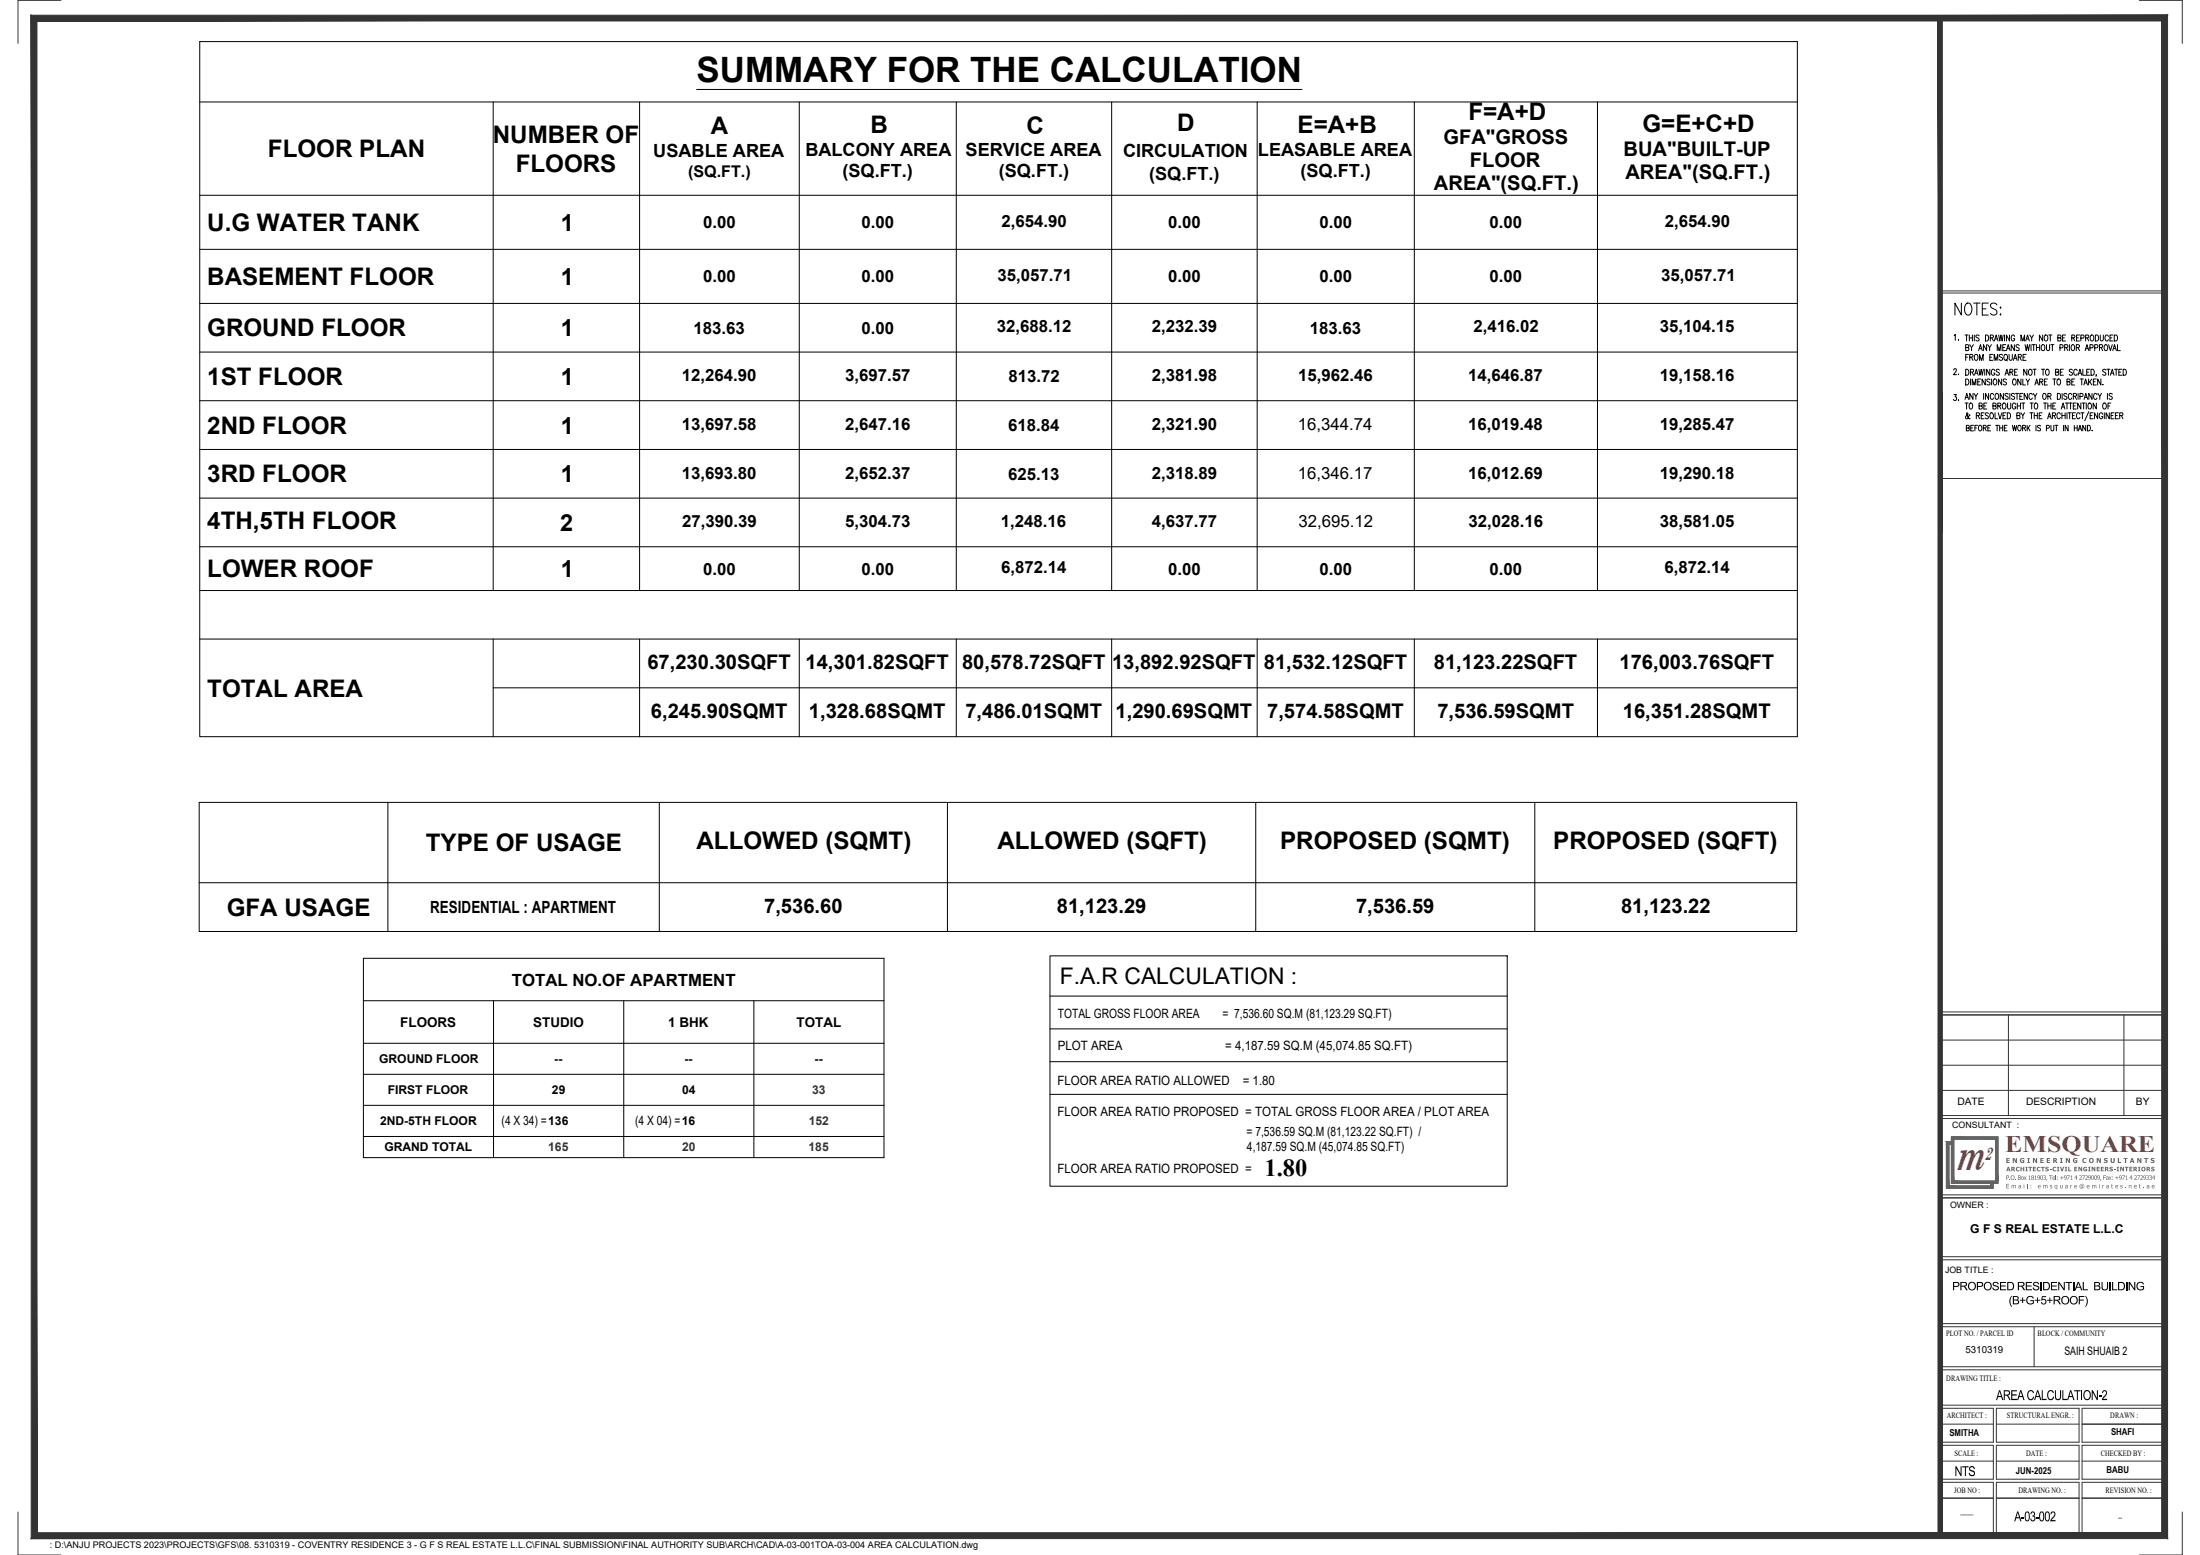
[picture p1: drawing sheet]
<svg xmlns="http://www.w3.org/2000/svg" width="841mm" height="594mm" viewBox="0 0 841 594" stroke-linecap="round" stroke-linejoin="round" font-family="sans-serif">
<!-- layer: A-LITE -->
<g fill="none" stroke="#000" stroke-width=".38">
<path d="M76.4 15.9h610.7v265.5h-610.7zM76.4 39h610.7M188.5 39v186.6M244.5 39v186.6M266.3 34.2h231.4M305.5 39v186.6M365.6 39v186.6M425 39v186.6M480.6 39v186.6M540.7 39v186.6M610.7 39v186.6M76.4 74.6h610.7"/>
<path d="M76.4 95.3h610.7M76.4 115.9h610.7M76.4 134.5h610.7M76.4 153.1h610.7M76.4 171.7h610.7M76.4 190.3h610.7M76.4 208.9h610.7M76.4 225.6h610.7M76.4 244.2h610.7M188.5 244.2v37.2M244.5 244.2v37.2M305.5 244.2v37.2"/>
<path d="M365.6 244.2v37.2M425 244.2v37.2M480.6 244.2v37.2M540.7 244.2v37.2M610.7 244.2v37.2M188.5 262.8h498.6M76.1 306.5h610.7v49.4h-610.7zM148.3 306.5v49.4M252 306.5v49.4M362.2 306.5v49.4M480 306.5v49.4M586.7 306.5v49.4"/>
<path d="M76.1 337.2h610.7"/>
</g>
<!-- layer: M2-A-TEXT -->
<g fill="none" stroke="#000" stroke-width=".38">
<path d="M138.9 366.1h199v76.2h-199zM401.4 365.2h174.8v88h-174.8zM138.9 382.3h199M138.9 398.6h199M188.7 382.3v60M238.4 382.3v60M288.2 382.3v60M401.4 380.5h174.8M401.4 393.1h174.8M138.9 410.4h199M401.4 405.6h174.8M401.4 418.1h174.8"/>
<path d="M138.9 422.3h199M138.9 434.2h199"/>
</g>
<!-- layer: TITLE SHEET-1|TEXT -->
<g fill="none" stroke="#000" stroke-width=".38">
<path d="M751.2 128h1.2M751.4 132.8l1.1-.2v-.7l-1.1-.2v2.3l1.1-.3 .2-.5-.5-.4M751.4 136.5h.7M751.8 128v2.3M752.5 135.4h-1.1v2.3M752.8 128v2.3M752.8 129.1h1.2M753 136.5l1-.1 .2-.4-.2-.5-1-.1v2.3M753 131.7l.7 1.1v1.2M753.6 136.5l.6 1.2M754 128v2.3M754.4 131.7l-.7 1.1"/>
<path d="M754.7 128v2.3M755.1 135.5l.2-.1a1.17 1.17 0 0 1 .9 1.1 1.17 1.17 0 0 1-.9 1.2 1.58 1.58 0 0 1-.2-2.2zM756.4 134l.7-2.3 .7 2.3M756.6 128.3l-.5-.3-.8 .3 .2 .5 .9 .5a.63 .63 0 0 1-.1 1 .63 .63 0 0 1-1-.4M756.7 133.2h.8M756.7 137.7v-2.3l.8 2.3 .6-2.3v2.3M759 128a1.15 1.15 0 0 1 1.2 1.1 1.15 1.15 0 0 1-1.2 1.2zM759.4 131.7v2.3l-1.2-2.3v2.3M759.9 131.7l.7 1.1v1.2M760.7 136.5h.7M760.8 129.1l1.1-.1 .2-.4-.2-.5-1.1-.1v2.3M761.3 131.7l-.7 1.1"/>
<path d="M761.4 129.1l.7 1.2M761.8 135.4h-1.1v2.3h1.1M762.3 137.7v-2.3l.7 2.3 .7-2.3v2.3M762.4 130.3l.7-2.3 .7 2.3M762.7 129.5h.8M763.5 134v-2.3l.7 2.3 .7-2.3v2.3M764.1 128l.4 2.3 .4-2.3 .5 2.3 .4-2.3M765.5 135.7l-.4-.3-.8 .3 .2 .5 .9 .5a.64 .64 0 0 1-.1 1 .64 .64 0 0 1-1-.4M765.6 132.8h.7M766.3 128v2.3M766.4 135.5l.2-.1a1.17 1.17 0 0 1 .9 1.1 1.17 1.17 0 0 1-.9 1.2 1.58 1.58 0 0 1-.2-2.2zM766.8 131.7h-1.2v2.3h1.2"/>
<path d="M766.9 137.2l.5 .7M767 134l.7-2.3 .7 2.3M767.3 133.2h.8M768 135.4v1.6l.6 .7 .6-.4 .1-1.9M768.2 128v2.3l-1.2-2.3v2.3M769.7 137.7l.7-2.3 .7 2.3M770 136.9h.8M770.1 131.7v2.3l-1.3-2.3v2.3M770.2 128.5a.67 .67 0 0 0-.9-.5 .67 .67 0 0 0-.5 .8v.6a.69 .69 0 0 0 .7 .9 .69 .69 0 0 0 .7-.9h-.5M771.6 136.5l1-.1v-.9l-1-.1v2.3M771.9 132l-.4-.3-.8 .3 .1 .6 1.1 .7-.4 .7-.8-.3M772.1 136.5l.6 1.2"/>
<path d="M772.6 130.3v-2.3l.7 2.3 .7-2.3v2.3M773.4 136.5h.7M774.1 131.7l.5 2.3 .4-2.3 .4 2.3 .5-2.3M774.4 130.3l.7-2.3 .7 2.3M774.5 135.4h-1.1v2.3h1.1M774.7 129.5h.8M776 128l.7 1.1v1.2M776.4 131.7v2.3M776.8 131.7h1.3M777.4 128l-.7 1.1M777.4 131.7v2.3M778.5 132.8h1.2"/>
<path d="M778.5 131.7v2.3M779.7 131.7v2.3M780.7 131.8l.2-.1a1.18 1.18 0 0 1 .8 1.1 1.18 1.18 0 0 1-.8 1.2 1.47 1.47 0 0 1-.2-2.2zM780.9 128v2.3l-1.3-2.3v2.3M781.8 128.1l.2-.1a1.17 1.17 0 0 1 .9 1.1 1.17 1.17 0 0 1-.9 1.2 1.58 1.58 0 0 1-.2-2.2zM782.3 131.7v1.6l.6 .7 .5-.3 .1-2M783.2 128h1.2M783.8 128v2.3M784 131.7h1.2M784.6 131.7v2.3M786.7 129.1l1-.1v-.9l-1-.1v2.3l1.1-.2 .1-.6-.4-.4M787.5 132.9l1-.1 .1-.9-1.1-.2v2.3"/>
<path d="M788.5 129.1h.7M789.3 132.8l1-.2 .1-.7-1.1-.2v2.3M789.6 128h-1.1v2.3h1.1M789.9 132.8l.6 1.2M791.1 131.7v2.3M792 129.1l1-.1v-.9l-1-.1v2.3M792.1 131.8l.2-.1a1.18 1.18 0 0 1 .8 1.1 1.18 1.18 0 0 1-.8 1.2 1.52 1.52 0 0 1-.2-2.2zM792.6 129.1l.6 1.2M793.7 132.8l1.2-.2v-.7l-1.2-.2v2.3M793.8 129.1h.7M794.3 132.8l.7 1.2M795 128h-1.2v2.3h1.2"/>
<path d="M795.5 129.2l1-.1v-1l-1-.1v2.3M797.1 134l.7-2.3 .7 2.3M797.3 129.1l1.1-.1v-.9l-1.1-.1v2.3M797.4 133.2h.9M797.9 129.1l.6 1.2M798.9 132.9l1.1-.1 .1-.9-1.2-.2v2.3M799.4 128.1l.2-.1a1.18 1.18 0 0 1 .9 1.1 1.18 1.18 0 0 1-.9 1.2 1.53 1.53 0 0 1-.2-2.2zM800.8 132.9l1-.1 .1-.9-1.1-.2v2.3M801 128a1.15 1.15 0 0 1 1.3 1.1 1.15 1.15 0 0 1-1.3 1.2zM802.6 132.8l1-.2 .1-.7-1.1-.2v2.3M802.9 128v1.6l.5 .7 .6-.4 .1-1.9M803.2 132.8l.6 1.2"/>
<path d="M804.7 131.8l.2-.1a1.11 1.11 0 0 1 .9 1.2 1.11 1.11 0 0 1-1.1 1l-.3-.8zM806 128.5a.67 .67 0 0 0-.8-.5 .67 .67 0 0 0-.5 .8v.6a.68 .68 0 0 0 .5 .9 .68 .68 0 0 0 .8-.6M806.1 131.7l.7 2.3 .7-2.3M806.6 129.1h.7M807.7 134l.6-2.3 .8 2.3M807.7 128h-1.1v2.3h1.1M807.9 133.2h.9M808.3 128a1.15 1.15 0 0 1 1.2 1.1 1.15 1.15 0 0 1-1.2 1.2zM809.5 131.7v2.3h1M751.2 152.6l.7-2.3 .6 2.3M751.2 154h1.2M751.4 144.8a1.15 1.15 0 0 1 1.3 1.1 1.15 1.15 0 0 1-1.3 1.2z"/>
<path d="M751.4 141.1a1.15 1.15 0 0 1 1.3 1.1 1.15 1.15 0 0 1-1.3 1.2zM751.4 151.8h.9M751.8 154v2.3M753.1 158.7l-.2-.2a1.27 1.27 0 0 1-1.4 1.4l-.1-.8 .9-.8-.3-.6-.2 .3 .2 .9 .7 1 .4-.1M753.1 154.1l.2-.1a1.18 1.18 0 0 1 .8 1.1 1.18 1.18 0 0 1-.8 1.2 1.52 1.52 0 0 1-.2-2.2zM753.3 142.2l1-.2v-.8l-1-.1v2.3M753.3 144.8v2.3M753.9 142.2l.6 1.2M753.9 147.1v-2.3l.8 2.3 .6-2.3v2.3M754.2 150.3v2.3l-1.2-2.3v2.3M754.7 150.3l.6 1.1v1.2M754.8 143.4l.7-2.3 .7 2.3"/>
<path d="M755.1 142.6h.9M755.5 158.8l1.1-.1v-.9l-1.1-.1v2.3M756.1 145.9h.6M756.1 150.3l-.8 1.1M756.1 158.8l.6 1.2M756.5 141.1l.4 2.3 .5-2.3 .4 2.3 .4-2.3M756.6 155.1l1-.1v-.9l-1-.1v2.3l1-.1 .2-.7-.4-.4M757.2 144.8h-1.1v2.3h1.1M757.4 158.8h.6M758.3 150.3v2.3M758.4 155.1h.7M758.5 157.7h-1.1v2.3h1.1"/>
<path d="M758.7 141.1v2.3M758.9 144.8v2.3l-1.2-2.3v2.3M759.5 154h-1.1v2.3h1.1M760.1 158l-.4-.3-.8 .3 .2 .6 .9 .4a.61 .61 0 0 1-.2 1 .61 .61 0 0 1-.9-.3M760.2 150.3v2.3l-1.2-2.3v2.3M760.7 141.1v2.3l-1.3-2.3v2.3M760.8 145.1l-.5-.3-.8 .3 .2 .5 .9 .5a.63 .63 0 0 1-.2 1 .63 .63 0 0 1-.9-.4M761 157.8l.2-.1a1.17 1.17 0 0 1 .9 1.1 1.17 1.17 0 0 1-.9 1.2 1.58 1.58 0 0 1-.2-2.2zM761.4 144.8v2.3M761.9 155.1l1-.1v-.9l-1-.1v2.3l1-.1 .2-.7-.4-.4M762.2 150.8a.68 .68 0 0 0-.9-.5 .68 .68 0 0 0-.5 .9v.5a.68 .68 0 0 0 .5 .9 .68 .68 0 0 0 .9-.6M762.3 144.9l.2-.1a1.18 1.18 0 0 1 .9 1.1 1.18 1.18 0 0 1-.9 1.2 1.49 1.49 0 0 1-.2-2.2z"/>
<path d="M762.6 141.6a.68 .68 0 0 0-.9-.5 .68 .68 0 0 0-.4 .9v.5a.68 .68 0 0 0 .6 .9 .68 .68 0 0 0 .7-.9h-.4M762.7 157.7v2.3h1M763 150.4l.2-.1a1.17 1.17 0 0 1 .9 1.1 1.17 1.17 0 0 1-.9 1.2 1.54 1.54 0 0 1-.2-2.2zM763.7 155.1l1-.1v-.9l-1-.1v2.3M763.9 157.7l.7 2.3 .7-2.3M764.3 141.4l-.4-.3-.8 .3 .2 .6 1 .7-.4 .7-.8-.3M764.3 155.1l.6 1.2M765.2 144.8v2.3l-1.2-2.3v2.3M765.7 158.8h.7M765.8 154.1l.2-.1a1.11 1.11 0 0 1 .9 1.2 1.11 1.11 0 0 1-1.1 1l-.3-.8zM765.9 150.3v2.3l-1.2-2.3v2.3M766.5 143.4l.7-2.3 .7 2.3"/>
<path d="M766.8 142.6h.8M766.9 157.7h-1.2v2.3h1.2M767 145.1l-.4-.3-.8 .3 .2 .5 .9 .5a.63 .63 0 0 1-.2 1 .63 .63 0 0 1-.9-.4M767.4 157.7a1.15 1.15 0 0 1 1.2 1.1 1.15 1.15 0 0 1-1.2 1.2zM767.4 154v1.6l.6 .7 .6-.3 .1-2M767.7 150.6l-.4-.3-.8 .3 .1 .6 .9 .4a.63 .63 0 0 1-.1 1 .63 .63 0 0 1-.9-.4M768.3 142.2l1.1-.2v-.8l-1.1-.1v2.3M768.3 150.3v2.3M768.9 142.2l.6 1.2M769.7 144.9l.2-.1a1.18 1.18 0 0 1 .9 1.1 1.18 1.18 0 0 1-.9 1.2 1.53 1.53 0 0 1-.2-2.2zM770.2 150.6l-.5-.3-.8 .3 .2 .6 .9 .4a.63 .63 0 0 1-.2 1 .63 .63 0 0 1-.9-.4M770.2 142.2h.6"/>
<path d="M770.5 150.3h1.2M770.6 154.5a.68 .68 0 0 0-.9-.5 .68 .68 0 0 0-.4 .9v.5a.68 .68 0 0 0 .6 .9 .68 .68 0 0 0 .7-.9h-.4M771 158.8l1.1-.1v-.9l-1.1-.1v2.3l1.1-.2 .1-.6-.4-.4M771.1 150.3v2.3M771.2 155.1h1.2M771.2 154v2.3M771.3 141.1h-1.1v2.3h1.1M772.1 151.4h.7M772.4 154v2.3M772.6 144.8v2.3l-1.3-2.3v2.3M772.6 157.7l.7 1.1v1.2M772.8 154h1.3"/>
<path d="M773.3 144.8v2.3h1M773.3 150.3h-1.2v2.3h1.2M773.5 154v2.3M774 157.7l-.7 1.1M774.5 144.8l.7 1.1v1.2M774.9 141.1v2.3l-1.3-2.3v2.3M775 150.3v2.3l-1.2-2.3v2.3M775.8 141.2l.2-.1a1.17 1.17 0 0 1 .9 1.1 1.17 1.17 0 0 1-.9 1.2 1.52 1.52 0 0 1-.2-2.2zM775.9 144.8l-.7 1.1M776 157.7h1.2M776.1 154h1.2M776.6 157.7v2.3"/>
<path d="M776.7 154v2.3M776.9 150.8a.68 .68 0 0 0-.8-.5 .68 .68 0 0 0-.5 .9v.5a.68 .68 0 0 0 .5 .9 .68 .68 0 0 0 .8-.6M777.2 141.1h1.2M777.3 150.3l.7 1.1v1.2M777.6 158.8h1.2M777.6 157.7v2.3M777.8 141.1v2.3M777.9 147.1l.7-2.3 .7 2.3M778 154.1l.2-.1a1.18 1.18 0 0 1 .8 1.1 1.18 1.18 0 0 1-.8 1.2 1.52 1.52 0 0 1-.2-2.2zM778.2 146.3h.8M778.7 150.3l-.7 1.1M778.8 157.7v2.3"/>
<path d="M779.6 158.8h.6M779.7 145.9l1.1-.1v-.9l-1.1-.1v2.3M780.3 145.9l.7 1.2M780.4 141.1h1.2M780.7 157.7h-1.1v2.3h1.1M781 141.1v2.3M781.2 150.4l.2-.1a1.18 1.18 0 0 1 .8 1.1 1.18 1.18 0 0 1-.8 1.2 1.54 1.54 0 0 1-.2-2.2zM781.2 154h1.2M781.5 145.9h.7M781.8 154v2.3M782.1 141.4l.4-.3a1.18 1.18 0 0 1 .9 1.1 1.18 1.18 0 0 1-.9 1.2l-.5-.9zM782.7 144.8h-1.2v2.3h1.2"/>
<path d="M782.8 160l.6-2.3 .8 2.3M782.9 151.4l1-.1 .1-.8-1.1-.2v2.3M782.9 155.1h1.2M782.9 154v2.3M783 159.2h.9M783.4 151.4l.7 1.2M784.1 154v2.3M784.6 158.8l1.1-.1v-.9l-1.1-.1v2.3M784.8 144.8h1.2M784.8 155.1h.7M785.2 158.8l.6 1.2M785.4 144.8v2.3"/>
<path d="M785.8 142.2l1-.2 .2-.3-.2-.5-1-.1v2.3l1.1-.3 .1-.5-.4-.4M785.9 154h-1.1v2.3h1.1M786.5 150.3a1.15 1.15 0 0 1 1.3 1.1 1.15 1.15 0 0 1-1.3 1.2zM786.7 144.9l.1-.1a1.17 1.17 0 0 1 1 1.1 1.17 1.17 0 0 1-1 1.2 1.58 1.58 0 0 1-.1-2.2zM787.6 158.3a.67 .67 0 0 0-.8-.6 .67 .67 0 0 0-.5 .9v.5a.68 .68 0 0 0 .5 .9 .68 .68 0 0 0 .8-.6M787.6 142.2h.7M788 156.3l.7-2.3 .7 2.3M788.2 158.8h1.3M788.2 157.7v2.3M788.2 155.5h.9M788.3 150.3v2.3M788.8 141.1h-1.2v2.3h1.2"/>
<path d="M789.5 157.7v2.3M789.5 154h1.3M790.2 145.9l1-.1v-.9l-1-.1v2.3l1.1-.2 .1-.6-.5-.4M790.2 150.6l-.5-.3-.7 .3 .1 .6 .9 .4a.61 .61 0 0 1-.1 1 .61 .61 0 0 1-.9-.4M790.2 154v2.3M790.2 157.7v2.3M790.6 157.7h1.2M790.9 154h1.3M791.2 157.7v2.3M791.5 154v2.3M792 150.8a.68 .68 0 0 0-.8-.5 .68 .68 0 0 0-.5 .9v.5a.68 .68 0 0 0 .5 .9 .68 .68 0 0 0 .8-.6M792 145.9h.7"/>
<path d="M792.3 141.4l-.5-.3-.8 .3 .2 .6 1.1 .7-.5 .7-.8-.3M792.3 158.8h.6M792.6 151.4l1.1-.1v-.8l-1.1-.2v2.3M792.6 155.1h.7M793.1 144.8h-1.1v2.3h1.1M793.2 151.4l.6 1.2M793.4 157.7h-1.1v2.3h1.1M793.7 154h-1.1v2.3h1.1M794.1 141.6a.68 .68 0 0 0-.9-.5 .68 .68 0 0 0-.4 .9v.5a.67 .67 0 0 0 .5 .8 .67 .67 0 0 0 .8-.5M794.4 143.4l.7-2.3 .7 2.3M794.4 150.3v2.3M794.7 142.6h.9"/>
<path d="M795.1 158.3a.67 .67 0 0 0-.8-.6 .67 .67 0 0 0-.5 .9v.5a.68 .68 0 0 0 .5 .9 .68 .68 0 0 0 .8-.6M795.1 151.5l1-.1 .1-.9-1.1-.2v2.3M795.2 144.8h1.2M795.5 154v2.3l-1.3-2.3v2.3M795.5 157.7h1.2M795.8 144.8v2.3M795.9 154h1.2M796.1 157.7v2.3M796.2 141.1v2.3h1.1M796.5 154v2.3M796.6 147.1l.7-2.3 .7 2.3M796.7 152.6l.7-2.3 .7 2.3"/>
<path d="M796.9 146.3h.8M797 151.8h.8M797.5 154v2.3M797.7 142.2h.7M798.4 144.8v2.3M798.5 154.1l.2-.1a1.11 1.11 0 0 1 .9 1.2 1.11 1.11 0 0 1-1.1 1l-.3-.8zM798.5 157.2l-1.5 3.6M798.9 141.1h-1.2v2.3h1.2M798.9 145.8l.8 1.3M799 158.8h.7M799.4 141.1a1.15 1.15 0 0 1 1.2 1.1 1.15 1.15 0 0 1-1.2 1.2zM799.7 144.8l-1.3 1.5"/>
<path d="M799.7 150.3v2.3l-1.2-2.3v2.3M800.2 157.7h-1.2v2.3h1.2M800.3 145.9h.6M801.4 144.8h-1.1v2.3h1.1M801.4 143.3l-.2 .5M801.4 154v2.3l-1.2-2.3v2.3M801.7 150.8a.68 .68 0 0 0-.9-.5 .68 .68 0 0 0-.5 .9v.5a.68 .68 0 0 0 .5 .9 .68 .68 0 0 0 .9-.6M801.9 157.7v2.3l-1.2-2.3v2.3M802 150.3l.7 1.1v1.2M803.1 144.8v2.3l-1.2-2.3v2.3M803.4 150.3l-.7 1.1M803.9 146.9h.1"/>
<path d="M803.8 158.3a.67 .67 0 0 0-.8-.6 .67 .67 0 0 0-.5 .9v.5a.69 .69 0 0 0 .7 .9 .69 .69 0 0 0 .6-.9h-.4M804.1 154.1l.3-.1a1.18 1.18 0 0 1 .8 1.1 1.18 1.18 0 0 1-.8 1.2 1.47 1.47 0 0 1-.3-2.2zM804.4 157.7v2.3M805 141.4l-.4-.3-.8 .3 .2 .6 1 .7-.4 .7-.8-.3M805.4 141.1h1.2M805.6 150.3v2.3M805.8 155.1h.7M806 141.1v2.3M806.4 157.7v2.3l-1.3-2.3v2.3M806.8 143.4l.7-2.3 .7 2.3M806.9 154h-1.1v2.3M807 142.6h.9"/>
<path d="M807 158.8h.7M807.5 150.6l-.5-.3-.7 .3 .1 .6 .9 .4a.63 .63 0 0 1-.1 1 .63 .63 0 0 1-.9-.4M808.2 157.7h-1.2v2.3h1.2M808.3 141.1h1.3M808.7 158.8h.7M809 141.1v2.3M809.8 157.7h-1.1v2.3h1.1M810 142.2h.7M810.3 158.8l1.1-.1v-.9l-1.1-.1v2.3M811 158.8l.6 1.2M811.1 141.1h-1.1v2.3h1.1M811.6 141.1a1.15 1.15 0 0 1 1.3 1.1 1.15 1.15 0 0 1-1.3 1.2z"/>
<path d="M751.7 163.5l1-.1v-.8l-1-.1v2.1l1.1-.2v-.5l-.4-.4M753.4 163.5h.7M754.5 162.5h-1.1v2.1h1.1M755 163.5h.6M756 162.5h-1v2.1M756.7 162.6l.1-.1a1.02 1.02 0 0 1 .9 1.1 1.02 1.02 0 0 1-1 .9l-.4-.7zM758.2 163.5l.9-.1v-.8l-.9-.1v2.1M758.8 163.5l.5 1.1M759.9 163.5h.6M761 162.5h-1.1v2.1h1.1M762.9 162.5h1.2M763.5 162.5v2.1"/>
<path d="M764.4 163.5h1.2M764.4 162.5v2.1M765.6 162.5v2.1M766.2 163.5h.7M767.3 162.5h-1.1v2.1h1.1M769.3 162.5l.4 2.1 .4-2.1 .4 2.1 .5-2.1M771.7 162.6l.1-.1a1.02 1.02 0 0 1 .9 1.1 1.02 1.02 0 0 1-1 .9l-.4-.7zM773.2 163.5l1-.1v-.8l-1-.1v2.1M773.8 163.5l.5 1.1M774.9 162.5v2.1M775.3 163.4l.7 1.2M776 162.5l-1.1 1.4"/>
<path d="M778.3 162.5v2.1M780.1 162.8l-.5-.3-.6 .1v.7l.9 .4 .2 .6-.5 .3-.7-.3M782.3 163.6l1-.1v-.9l-1-.1v2.1M784 162.5l.1 1.8 .4 .3 .6-.3v-1.8M785.6 162.5h1.1M786.1 162.5v2.1M788.8 162.5v2.1M790.6 162.5v2.1l-1.1-2.1v2.1M793 163.5h1.1M793 162.5v2.1M794.1 162.5v2.1M794.5 164.6l.6-2.1 .7 2.1"/>
<path d="M794.8 163.9h.8M797.3 162.5v2.1l-1.1-2.1v2.1M798 162.5a1.06 1.06 0 0 1 1.1 1 1.06 1.06 0 0 1-1.1 1.1zM799.8 164.4v.2z"/>
</g>
<!-- layer: TITLE SHEET-1|BR -->
<g fill="none" stroke="#333" stroke-width=".38">
<path d="M23.3 .1h-16.4v16.5M817.8 .1h16.4v16.5M828.1 6.3v581M741.7 111.9h86.4M742.5 111.1h84.2M741.7 182.8h86.4M741.7 397.4h86.4M741.7 387.7h86.4M741.7 386.6h86.4M767.8 387.7v38.5M811.9 387.7v38.5M741.7 407h86.4"/>
<path d="M741.7 416.6h86.4M741.7 426.2h86.4M741.7 427.3h86.4M741.7 457.6h86.4M741.7 456.5h86.4M741.7 481.3h86.4M741.7 480.1h86.4M741.7 506.9h85.2M741.7 505.7h86.4M777.6 506.9v15.3M741.7 538h20.3v13h-20.3M741.7 536.8h86.4"/>
<path d="M741.7 522.2h86.4M741.7 523.3h86.4M763.2 538h31.6v13h-31.6zM828.1 538h-32.2v13h32.2M741.7 552.2h20.3v12.9h-20.3M741.7 558.2h20.3M741.7 544.1h20.3M763.2 552.2h31.6v12.9h-31.6zM763.2 558.2h31.6M763.2 544.1h31.6M795.9 558.2h32.2M795.9 544.1h32.2"/>
<path d="M828.1 552.2h-32.2v12.9h32.2M6.9 577.7v16.4h16.4M741.7 572.4h20.3M741.7 566.3h20.3v19.8M763.2 572.4h31.6M795.9 572.4h32.2M828.1 566.3h-32.2v19.8M834.2 577.7v16.4h-16.4M763.2 586.1v-19.8h31.6v19.8"/>
</g>
<!-- layer: TITLE SHEET-1|N -->
<path d="M741.7 149v55.3M742.5 149.8v53.7M826.7 149.8v53.7M827.5 149v55.3" fill="none" stroke="#000" stroke-width=".38"/>
<!-- layer: TITLE SHEET-1|BR -->
<g fill="#333" stroke="#333" stroke-width=".38">
<path d="M740.9 6.3v581h1.6zM740.9 6.3h1.6v581z"/>
<path d="M13.2 7l.9 1 813.3-1zM14.1 8l813.3-1-1 1zM826.4 8l1 578.6v-579.6zM826.4 8l1 578.6-1-1zM13.2 586.6h814.2l-1-1zM14.1 585.6h812.3l-813.2 1zM13.2 7v579.6l.9-1zM13.2 7l.9 1v577.6z"/>
<path d="M12.5 6.4l1 1 814.5-1zM13.5 7.4l814.5-1-1 1zM828 6.4l-1 1 1 579.8zM827 7.4l1 579.8-1-1zM12.5 587.2h815.5l-1-1zM12.5 587.2l1-1h813.5zM12.5 6.4v580.8l1-1zM12.5 6.4l1 1v578.8z"/>
<path d="M11.9 5.8l1 1 815.7-1zM12.9 6.8l815.7-1-1 1zM827.6 6.8l1 581v-582zM827.6 6.8l1 581-1-1zM11.9 587.8h816.7l-1-1zM12.9 586.8h814.7l-815.7 1zM11.9 5.8v582l1-1zM11.9 5.8l1 1v580z"/>
</g>
<!-- layer: TITLE SHEET-1|TEXT -->
<g fill="#000">
<path d="M794.7 495.1h2.1v.4h-1.7v1h1.5v.4h-1.5v1.4h-.4zM796.2 489.8h.4v2.8h1.6v.3h-2zM797.1 495.1l.5 .3 .5 1.4v1.2l-.7 1.3h-.3l.6-1.3 .1-1.1zM803.4 489.8h.4l.1 2.4 .7 .4 .8-.3 .1-2.5h.4l-.1 2.4-.5 .7-1.1 .1-.6-.4zM807.4 489.8h.4v2.8h1.6v.3h-2zM813.8 489.8h.4l1.7 2.5v-2.5h.4v3.1h-.4l-1.7-2.5v2.5h-.4zM817.1 490.1l.8-.4 1.3 .2 .4 .8h-.4l-.7-.6-.8 .1-.5 .5-.1 1 .4 .7 .9 .2 .9-.3v-.6h-1v-.4h1.3v1.2l-1.2 .5-1.1-.3-.6-.9z"/>
<path d="M788.3 495.7l.8-.6h.7l.8 .5 .4 1.4-.5 1.1-1.1 .3-1.2-.6-.2-1.4zM788.9 495.6l-.5 .6 .1 1.2 .6 .6h.8l.6-.7v-1.2l-.7-.6z"/>
<path d="M791.2 496.8a1.65 1.65 0 0 1 3.3 0 1.65 1.65 0 0 1-3.3 0zM792 495.7l-.3 .9 .2 1 .7 .4 .8-.1 .5-.9-.3-1.2-.7-.4z"/>
<path d="M794.3 489.8h.5l1.3 3.1h-.5l-.4-.9h-1.3l-.4 .9h-.4zM794.5 490.1l-.5 1.5h1.1z"/>
<path d="M800.6 489.8h1.5l.6 .3 .1 .7-.4 .5 .5 .4 .1 .6-.4 .5-2 .1zM801 490.1v1l1.3-.2-.1-.7zM801 491.5v1.1l1.5-.2-.2-.8z"/>
<path d="M809.7 489.8h1.6l.7 .4 .4 1.4-.5 1.1-2.2 .2zM810.1 490.1v2.5l1.4-.2 .4-.6-.1-1.2-.4-.4z"/>
</g>
<path d="M806.7 489.8v3.1M813 489.8v3.1" fill="none" stroke="#000" stroke-width=".42"/>
<!-- layer: TITLE SHEET-1|M2-LOGO -->
<g fill="#676662">
<path d="M822.3 442.6l1.3-.1v.4l-.4-.2-.6 .2 1 .5-.2 .8h-1.2v-.4l.6 .2 .4-.2-1-.6z"/>
<path d="M822.4 446l.5-.3 .7 .2v.3h-.8l.8 .5-.1 .7h-1.2v-.4l.9 .1-.8-.5z"/>
<path d="M773.7 449.5l.5 .4 .6-.4-.5 .6 .5 .6-.6-.4-.5 .4 .4-.6z"/>
<path d="M775.5 449.3l.5-.3v1.6l.3 .1h-.8l.3-.1v-1.2z"/>
<path d="M777.8 449.3l.5-.3v1.6l.3 .1h-.8l.3-.1v-1.2z"/>
<path d="M781.2 449.1l.5-.1 .4 .3-.3 .5 .3 .6-.3 .3h-.7v-.3h.8l-.1-.4-.3-.1 .3-.6h-.6z"/>
<path d="M782.4 450.4h.3l-.5 .8z"/>
<path d="M783.3 449h1.4v.3h-.6v1.4h-.2v-1.4h-.6z"/>
<path d="M785.8 449h.2v1.7h-.2z"/>
<path d="M787.6 449.9h.5v-.6h.2v.6h.6v.2h-.6v.6h-.2v-.6h-.5z"/>
<path d="M790.2 449h1l-.7 1.7h-.2l.8-1.4h-.9z"/>
<path d="M791.5 449.3l.5-.3v1.6l.3 .1h-.8l.3-.1v-1.2z"/>
<path d="M794.9 449.1l.8 .1 .1 .6-.8 .7h.9v.2h-1.1l.8-1-.2-.5-.5 .1z"/>
<path d="M796 449h1l-.7 1.7h-.2l.7-1.4h-.8z"/>
<path d="M797.2 449.1l.8 .1 .1 .5-.8 .8h.9v.2h-1.1l.8-1.1-.2-.4-.5 .1z"/>
<path d="M803 450.4h.3l-.5 .8z"/>
<path d="M804.1 449h1v.3h-.8v.4h.7v.2h-.7v.8h-.2z"/>
<path d="M806.1 449.5l.6 .4 .5-.4-.4 .6 .4 .6-.6-.4-.5 .4 .5-.6z"/>
<path d="M808.6 449.9h.6l.2-.6v.6h.5v.2h-.5l-.2 .6v-.6h-.6z"/>
<path d="M811.3 449h1l-.7 1.7h-.3l.8-1.4h-.8z"/>
<path d="M812.5 449.3l.5-.3v1.6l.3 .1h-.8l.3-.1v-1.2z"/>
<path d="M815.9 449.1l.9 .1v.6l-.7 .7h.8v.2h-1l.7-1.1v-.3h-.7z"/>
<path d="M817 449h1.1l-.7 1.7h-.3l.8-1.4h-.9z"/>
<path d="M818.2 449.1l.9 .1v.7l-.7 .6h.8v.2h-1l.7-1.1-.1-.3h-.6z"/>
<path d="M820.5 449.1l.9 .1-.3 .6 .4 .2v.4l-.4 .4-.7-.1v-.3h.8v-.4l-.4-.1 .4-.6h-.7z"/>
<path d="M821.6 449.1l1 .1-.3 .6 .3 .5-.4 .5-.6-.1v-.3h.8v-.4l-.5-.1 .5-.6h-.8z"/>
<path d="M803.7 452.7l.2 .2 .5-.2v.3l-.5 .1v.9h-.2z"/>
<path d="M807.2 452.4l.6 .3-.4 .2 .3 1.1-.5-.2z"/>
<path d="M810.6 452.9l.8-.1v.2h-.6l.6 .4-.1 .6-.8-.1v-.2h.8l-.7-.4z"/>
<path d="M812.4 453.7h.3v.3h-.3z"/>
<path d="M813.8 452.7l1 .2v1.1h-.2l-.1-1.1-.5 .2v.9h-.2z"/>
<path d="M817.8 452.4l.6 .3-.4 .2 .2 1.1-.4-.3z"/>
<path d="M819.3 453.7h.3v.3h-.3z"/>
<path d="M818.4 446.6a.9 .9 0 0 1 1.8 0 .9 .9 0 0 1-1.8 0zM819.2 446.1l-.2 .8 .5 .3 .3-.7z"/>
<path d="M820.6 445.8l1.2 .2-.2 .8 .5 .7h-.5l-.4-.7-.2 .7h-.4zM821 446.1v.4h.4v-.4z"/>
<path d="M771.4 449l1 .2-.1 .6 .3 .6-.2 .3h-1zM771.6 449.3v.4l.6-.1v-.3zM771.6 449.9v.7l.7-.2-.1-.4z"/>
<path d="M772.5 450.1a.62 .62 0 0 1 1.2 0 .62 .62 0 0 1-1.2 0zM772.6 450.1a.45 .45 0 0 0 .9 0 .45 .45 0 0 0-.9 0z"/>
<path d="M776.8 449.4a.3 .3 0 0 0 .6 0 .3 .3 0 0 0-.6 0zM776.7 450.2a.35 .35 0 0 0 .7 0 .35 .35 0 0 0-.7 0zM776.6 449.2l.3-.2 .6 .2-.2 .6 .3 .6-.2 .3-.9-.2 .3-.7z"/>
<path d="M779 449.6a.36 .36 0 0 0 .7 0 .36 .36 0 0 0-.7 0zM778.9 449.2l.5-.2 .5 .4v.8l-.5 .5h-.5l.7-.5-.7-.2z"/>
<path d="M780.1 449.2l.5-.2 .4 .3v.8l-.3 .6-.7-.2zM780.4 449.2l-.2 1.1 .4 .3 .2-1.1z"/>
<path d="M784.8 449.6l.3-.2 .6 .2v.5h-.9l.3 .5 .6-.2v.3l-1-.2zM785 449.6l-.2 .4h.7l-.1-.3z"/>
<path d="M786.3 449.5h.3v.3h-.3zM786.3 450.4h.3v.3h-.3z"/>
<path d="M789.2 449.6a.37 .37 0 0 0 .7 0 .37 .37 0 0 0-.7 0zM789.1 449.3l.5-.3 .5 .3v1l-.6 .5-.3-.3h.4l.3-.5-.7 .1z"/>
<path d="M793.8 449h.2l.2 1-.2 .7h-.3v-.6h-.7zM793.7 449.3l-.5 .7h.5z"/>
<path d="M798.4 449.6a.35 .35 0 0 0 .7 0 .35 .35 0 0 0-.7 0zM798.3 449.3l.6-.3 .4 .4v.8l-.4 .5h-.5l.5-.3 .2-.4h-.7z"/>
<path d="M799.5 449.2l.5-.2 .4 .3 .1 .9-.3 .5h-.5l-.2-.3zM799.8 449.2l-.2 1.1 .4 .3 .2-1.2z"/>
<path d="M800.8 449.1l.5-.1 .3 .4v1l-.4 .4-.6-.5zM800.9 449.2l-.1 1.1 .4 .3 .2-1.2z"/>
<path d="M801.8 449.6a.4 .4 0 0 0 .8 0 .4 .4 0 0 0-.8 0zM801.7 449.3l.6-.3 .4 .4v1l-.5 .4-.4-.3h.5l.2-.5-.8-.1z"/>
<path d="M805.4 450.1v.5l.4-.2v-.3zM805.2 449.5l.8 .1 .1 1.1-1-.1 .1-.6 .6-.1z"/>
<path d="M807.4 449.5h.3v.3h-.3zM807.4 450.4h.3v.3h-.3z"/>
<path d="M810.3 449.6a.35 .35 0 0 0 .7 0 .35 .35 0 0 0-.7 0zM810.2 449.2l.5-.2 .4 .4v.9l-.4 .4h-.5l.7-.6-.7-.1z"/>
<path d="M814.8 449h.2v1h.2l-.2 .7h-.2v-.6h-.7zM814.8 449.3l-.6 .7h.6z"/>
<path d="M819.5 449.6a.36 .36 0 0 0 .7 0 .36 .36 0 0 0-.7 0zM819.3 449.3l.6-.3 .4 .3 .1 .8-.4 .6h-.6v-.2h.6l.2-.5h-.8z"/>
<path d="M823.5 449h.2l.1 1-.1 .7h-.3v-.6h-.7zM823.4 449.3l-.5 .7h.5z"/>
<path d="M805.4 453.5l.1 .3 .4-.1v-.4zM805.3 452.8l.8 .1v1.1l-.9-.2v-.4l.7-.2z"/>
<path d="M808.7 452.9l.4-.2 .5 .2 .1 .5h-.9l.3 .4 .6-.1-.1 .3-.9-.2zM808.9 453l-.1 .2h.7l-.1-.3z"/>
<path d="M815.8 452.9l.4-.2 .6 .2v.5h-.8l.2 .4 .6-.1v.3l-1-.2zM816.1 452.9l-.1 .3h.6v-.3z"/>
<path d="M821 453.4l-.1 .4 .5-.1v-.4zM820.7 452.8l.9 .1v1.1l-.9-.1 .1-.6 .6-.1z"/>
<path d="M822.6 452.9l.4-.2 .6 .2 .1 .5h-.9l.2 .4 .6-.1v.3h-.6l-.4-.3zM822.9 452.9l-.1 .3h.7l-.1-.3z"/>
</g>
<g fill="#676662" stroke="#676662" stroke-width=".38">
<path d="M746 434.3l17.8 .9v-.9zM746 434.3l17.8 .9h-17.8z"/>
<path d="M744.1 436.2l1.9 .9v-.9zM744.1 436.2l1.9 .9h-1.9z"/>
<path d="M762.9 435.2l.9 16v-16zM762.9 435.2l.9 16h-.9z"/>
<path d="M746 435.2l.9 16v-16zM746 435.2l.9 16h-.9z"/>
<path d="M746 451.2l17.8 .9v-.9zM746 451.2l17.8 .9h-17.8z"/>
<path d="M761 452.1l.9 1v-1zM761 452.1l.9 1h-.9z"/>
<path d="M744.1 437.1l1 16v-16zM744.1 437.1l1 16h-1z"/>
<path d="M744.1 453.1l17.8 .9v-.9zM744.1 453.1l17.8 .9h-17.8z"/>
</g>
<path d="M744.1 436.2h1.9v.9h-.9v16h15.9v-1h.9v1.9h-17.8zM746 434.3h17.8v17.8h-17.8zM746.9 435.2h16v16h-16z" fill="none" stroke="#676662" stroke-width=".38"/>
<!-- layer: TEXT -->
<path d="M795.8 531.1v3.8" fill="none" stroke="#000" stroke-width=".38"/>
<g fill="#000">
<path d="M799.6 531.1h.4l1.6 3v-3h.4v3.8h-.4l-1.6-3v3h-.4zM802.3 533.3h1.1v.5h-1.1zM803.8 531.5l.9-.4 .6 .4v1.3l-1.3 1.6h1.5v.5h-2l.3-.9 1.3-1.8-.5-.7-.5 .2-.2 .5h-.3zM784.1 577.7l1-.3 .6 .6-.1 1.2-1.3 1.5h1.5v.5h-2l.2-.7 1.4-2-.4-.7-.5 .1-.3 .6h-.4z"/>
<path d="M797 531.4l1.2-.3 1 .9v1.8l-.9 1.1-1.1-.1-.6-.8-.2-1.5zM797.4 531.6l-.5 .6v1.4l.5 .8 .7 .1 .7-.7 .1-1.3-.6-.9z"/>
<path d="M782 577.8l.9-.4 .6 .8 .1 2-.7 1.1-.7-.2-.4-.7-.1-1.6zM782.3 577.9l-.2 .9v1.4l.3 .6 .4 .1 .4-.6v-1.7l-.3-.7z"/>
</g>
<text font-size="16.4" fill="#d8282b" x="748" y="447.1">m</text>
<text font-size="13.4" x="266.3" y="31.3">SUMMARY FOR THE CALCULATION</text>
<text font-size="9.3" x="483.4" y="449.3">1.80</text>
<g font-size="9.2">
<text x="561.3" y="45.9">F=A+D</text>
<text x="271.7" y="51.4">A</text>
<text x="332.8" y="51">B</text>
<text x="392.4" y="51.1">C</text>
<text x="450" y="49.9">D</text>
<text x="496" y="51">E=A+B</text>
<text x="627.9" y="50.3">G=E+C+D</text>
<text x="188.4" y="54.5">NUMBER OF</text>
<text x="102.4" y="60.1">FLOOR PLAN</text>
<text x="197.1" y="65.7">FLOORS</text>
<text x="79.2" y="88.2">U.G WATER TANK</text>
<text x="79.2" y="108.9">BASEMENT FLOOR</text>
<text x="79.2" y="128.5">GROUND FLOOR</text>
<text x="79.2" y="147.1">1ST FLOOR</text>
<text x="79.2" y="165.7">2ND FLOOR</text>
<text x="79.2" y="184.3">3RD FLOOR</text>
<text x="79.2" y="202.2">4TH,5TH FLOOR</text>
<text x="79.2" y="220.6">LOWER ROOF</text>
<text x="79.2" y="266.1">TOTAL AREA</text>
<text x="162.8" y="325.2">TYPE OF USAGE</text>
<text x="266.3" y="324.3">ALLOWED (SQMT)</text>
<text x="381.3" y="324.3">ALLOWED (SQFT)</text>
<text x="489.4" y="324.3">PROPOSED (SQMT)</text>
<text x="593.8" y="324.3">PROPOSED (SQFT)</text>
<text x="86.7" y="349.9">GFA USAGE</text>
</g>
<g font-size="9">
<text x="214.4" y="88.2">1</text>
<text x="214.4" y="108.8">1</text>
<text x="214.4" y="128.5">1</text>
<text x="214.4" y="147">1</text>
<text x="214.4" y="165.6">1</text>
<text x="214.4" y="184.2">1</text>
<text x="214.1" y="202.8">2</text>
<text x="214.4" y="220.5">1</text>
</g>
<text font-size="9" fill="#d8282b" x="766.6" y="440.3">EMSQUARE</text>
<text font-size="8.7" x="405.1" y="376.1">F.A.R CALCULATION :</text>
<text font-size="8.4" x="746.5" y="121.7">NOTES:</text>
<g font-size="7.7">
<text x="551.8" y="55">GFA&quot;GROSS</text>
<text x="620.6" y="59.5">BUA&quot;BUILT-UP</text>
<text x="561.9" y="63.9">FLOOR</text>
<text x="621.4" y="68.3">AREA&quot;(SQ.FT.)</text>
<text x="548.2" y="72.7">AREA&quot;(SQ.FT.)</text>
<text x="247.5" y="255.7">67,230.30SQFT</text>
<text x="307.9" y="255.7">14,301.82SQFT</text>
<text x="367.8" y="255.7">80,578.72SQFT</text>
<text x="425.1" y="255.7">13,892.92SQFT</text>
<text x="483.1" y="255.7">81,532.12SQFT</text>
<text x="548.2" y="255.7">81,123.22SQFT</text>
<text x="619.1" y="255.7">176,003.76SQFT</text>
<text x="248.8" y="274.3">6,245.90SQMT</text>
<text x="309.2" y="274.3">1,328.68SQMT</text>
<text x="369" y="274.3">7,486.01SQMT</text>
<text x="426.5" y="274.3">1,290.69SQMT</text>
<text x="484.4" y="274.3">7,574.58SQMT</text>
<text x="549.5" y="274.3">7,536.59SQMT</text>
<text x="620.4" y="274.3">16,351.28SQMT</text>
<text x="292.1" y="348.7">7,536.60</text>
<text x="404" y="348.7">81,123.29</text>
<text x="518.4" y="348.7">7,536.59</text>
<text x="619.7" y="348.7">81,123.22</text>
</g>
<g font-size="6.9">
<text x="307.9" y="59.6">BALCONY AREA</text>
<text x="369.1" y="59.7">SERVICE AREA</text>
<text x="480.9" y="59.6">LEASABLE AREA</text>
<text x="249.8" y="60">USABLE AREA</text>
<text x="429.3" y="60.1">CIRCULATION</text>
<text x="322.1" y="67.7">(SQ.FT.)</text>
<text x="381.8" y="67.7">(SQ.FT.)</text>
<text x="439.3" y="68.8">(SQ.FT.)</text>
<text x="497.1" y="67.7">(SQ.FT.)</text>
</g>
<text font-size="6.8" fill="#d8282b" x="758.7" y="443.1">2</text>
<g font-size="6.4">
<text x="268.8" y="87.2">0.00</text>
<text x="329.3" y="87.2">0.00</text>
<text x="382.8" y="86.7">2,654.90</text>
<text x="446.6" y="87.2">0.00</text>
<text x="504.4" y="87.2">0.00</text>
<text x="569.5" y="87.2">0.00</text>
<text x="636.5" y="86.7">2,654.90</text>
<text x="268.8" y="107.9">0.00</text>
<text x="329.3" y="107.9">0.00</text>
<text x="381.4" y="107.4">35,057.71</text>
<text x="446.6" y="107.9">0.00</text>
<text x="504.4" y="107.9">0.00</text>
<text x="569.5" y="107.9">0.00</text>
<text x="635" y="107.4">35,057.71</text>
<text x="265.1" y="127.5">183.63</text>
<text x="329.3" y="127.5">0.00</text>
<text x="381" y="127">32,688.12</text>
<text x="440.3" y="127">2,232.39</text>
<text x="500.7" y="127.5">183.63</text>
<text x="563.2" y="127">2,416.02</text>
<text x="634.6" y="127">35,104.15</text>
<text x="260.6" y="145.6">12,264.90</text>
<text x="323.1" y="145.6">3,697.57</text>
<text x="385.5" y="146.1">813.72</text>
<text x="440.3" y="145.6">2,381.98</text>
<text x="496.2" y="145.6">15,962.46</text>
<text x="561.3" y="145.6">14,646.87</text>
<text x="634.5" y="145.6">19,158.16</text>
<text x="260.6" y="164.2">13,697.58</text>
<text x="323.1" y="164.2">2,647.16</text>
<text x="385.4" y="164.7">618.84</text>
<text x="440.4" y="164.2">2,321.90</text>
<text x="496.1" y="164.3">16,344.74</text>
<text x="561.3" y="164.2">16,019.48</text>
<text x="634.5" y="164.2">19,285.47</text>
<text x="260.6" y="182.8">13,693.80</text>
<text x="323.1" y="182.8">2,652.37</text>
<text x="385.4" y="183.3">625.13</text>
<text x="440.3" y="182.8">2,318.89</text>
<text x="496.1" y="182.9">16,346.17</text>
<text x="561.3" y="182.8">16,012.69</text>
<text x="634.5" y="182.8">19,290.18</text>
<text x="260.8" y="201.4">27,390.39</text>
<text x="323.1" y="201.4">5,304.73</text>
<text x="382.6" y="201.4">1,248.16</text>
<text x="440.4" y="201.4">4,637.77</text>
<text x="496.4" y="201.4">32,695.12</text>
<text x="561.4" y="201.4">32,028.16</text>
<text x="634.6" y="201.4">38,581.05</text>
<text x="268.8" y="219.5">0.00</text>
<text x="329.3" y="219.5">0.00</text>
<text x="382.7" y="219">6,872.14</text>
<text x="446.6" y="219.5">0.00</text>
<text x="504.4" y="219.5">0.00</text>
<text x="569.5" y="219.5">0.00</text>
<text x="636.3" y="219">6,872.14</text>
<text x="164.5" y="348.8">RESIDENTIAL : APARTMENT</text>
<text x="195.7" y="376.5">TOTAL NO.OF APARTMENT</text>
</g>
<text font-size="6.2" x="263" y="67.5">(SQ.FT.)</text>
<g font-size="5.3">
<text x="745.8" y="144.3">2.</text>
<text x="745.8" y="154.2">3.</text>
<text x="763" y="534.9">AREA CALCULATION-2</text>
<text x="747.2" y="563.9">NTS</text>
<text x="770" y="581.2">A-03-002</text>
</g>
<g font-size="5.1">
<text x="153" y="392.3">FLOORS</text>
<text x="203.9" y="392.3">STUDIO</text>
<text x="255.4" y="392.3">1 BHK</text>
<text x="304.5" y="392.3">TOTAL</text>
</g>
<g font-size="4.9">
<text x="750" y="131.2" transform="rotate(-90 750 131.2)">1.</text>
<text x="404.4" y="389.1">TOTAL GROSS FLOOR AREA</text>
<text x="467.3" y="389.1">= 7,536.60 SQ.M (81,123.29 SQ.FT)</text>
<text x="404.4" y="401">PLOT AREA</text>
<text x="468.3" y="401">= 4,187.59 SQ.M (45,074.85 SQ.FT)</text>
<text x="404.3" y="414.4">FLOOR AREA RATIO ALLOWED</text>
<text x="475.1" y="414.4">= 1.80</text>
<text x="191.8" y="430">(4 X 34) =136</text>
<text x="242.8" y="430">(4 X 04) =16</text>
<text x="404.3" y="426.4">FLOOR AREA RATIO PROPOSED = TOTAL GROSS FLOOR AREA / PLOT AREA</text>
<text x="476.5" y="434">= 7,536.59 SQ.M (81,123.22 SQ.FT) /</text>
<text x="476.7" y="439.9">4,187.59 SQ.M (45,074.85 SQ.FT)</text>
<text x="404.3" y="448.2">FLOOR AREA RATIO PROPOSED =</text>
</g>
<g font-size="4.6">
<text x="144.9" y="406.2">GROUND FLOOR</text>
<text x="211.9" y="406.2">--</text>
<text x="261.6" y="406.2">--</text>
<text x="311.4" y="406.2">--</text>
<text x="148.2" y="418">FIRST FLOOR</text>
<text x="211" y="418">29</text>
<text x="260.7" y="418">04</text>
<text x="145.3" y="429.9">2ND-5TH FLOOR</text>
<text x="146.9" y="439.9">GRAND TOTAL</text>
<text x="753.2" y="471.1">G F S REAL ESTATE L.L.C</text>
</g>
<g font-size="4.6" fill="#333">
<text x="310.5" y="418">33</text>
<text x="309.1" y="429.9">152</text>
<text x="209.6" y="439.9">165</text>
<text x="260.8" y="439.9">20</text>
<text x="309.1" y="439.9">185</text>
</g>
<g font-size="4.5">
<text x="746.3" y="492.9">PROPOSED RESIDENTIAL BUILDING</text>
<text x="767.9" y="498.3">(B+G+5+ROOF)</text>
<text x="789.2" y="517.7">SAIH SHUAIB 2</text>
</g>
<g font-size="3.9">
<text x="748.3" y="422.3">DATE</text>
<text x="774.5" y="422.3">DESCRIPTION</text>
<text x="816.6" y="422.3">BY</text>
</g>
<text font-size="3.7" x="751.4" y="516.9">5310319</text>
<g font-size="3.6">
<text x="745.2" y="548.5">SMITHA</text>
<text x="807" y="548.4">SHAFI</text>
<text x="770.7" y="563.2">JUN-2025</text>
<text x="805.3" y="562.9">BABU</text>
<text x="749.4" y="578.4">___</text>
</g>
<text font-size="3.5" x="19" y="591.3">: D:\ANJU PROJECTS 2023\PROJECTS\GFS\08. 5310319 - COVENTRY RESIDENCE 3 - G F S REAL ESTATE L.L.C\FINAL SUBMISSION\FINAL AUTHORITY SUB\ARCH\CAD\A-03-001TOA-03-004 AREA CALCULATION.dwg</text>
<g font-size="3.4">
<text x="746.3" y="431">CONSULTANT :</text>
<text x="745.5" y="461.4">OWNER :</text>
<text x="743.6" y="486.3">JOB TITLE :</text>
</g>
<g font-size="3.1">
<text x="744" y="510.6">PLOT NO. / PARCEL ID</text>
<text x="779" y="510.6">BLOCK / COMMUNITY</text>
<text x="744" y="527.7">DRAWING TITLE :</text>
<text x="744.2" y="541.8">ARCHITECT :</text>
<text x="767.2" y="541.8">STRUCTURAL ENGR. :</text>
<text x="806.7" y="541.8">DRAWN :</text>
<text x="747.1" y="556.4">SCALE :</text>
<text x="774.6" y="556.4">DATE :</text>
<text x="803" y="556.4">CHECKED BY :</text>
<text x="747" y="570.3">JOB NO :</text>
<text x="771.6" y="570.3">DRAWING NO. :</text>
<text x="804.9" y="570.3">REVISION NO. :</text>
<text x="809.7" y="580.7">--</text>
</g>
<text font-size="2.6" fill="#676662" x="766.8" y="444.3">E N G I N E E R I N G C O N S U L T A N T S</text>
<g font-size="2.3" fill="#676662">
<text x="767" y="447.5">ARCHITECTS-CIVIL ENGINEERS-INTERIORS</text>
<text x="766.8" y="454">Email: emsquare@emirates.net.ae</text>
<text x="767" y="450.7">.4l309</text>
</g>
</svg>
